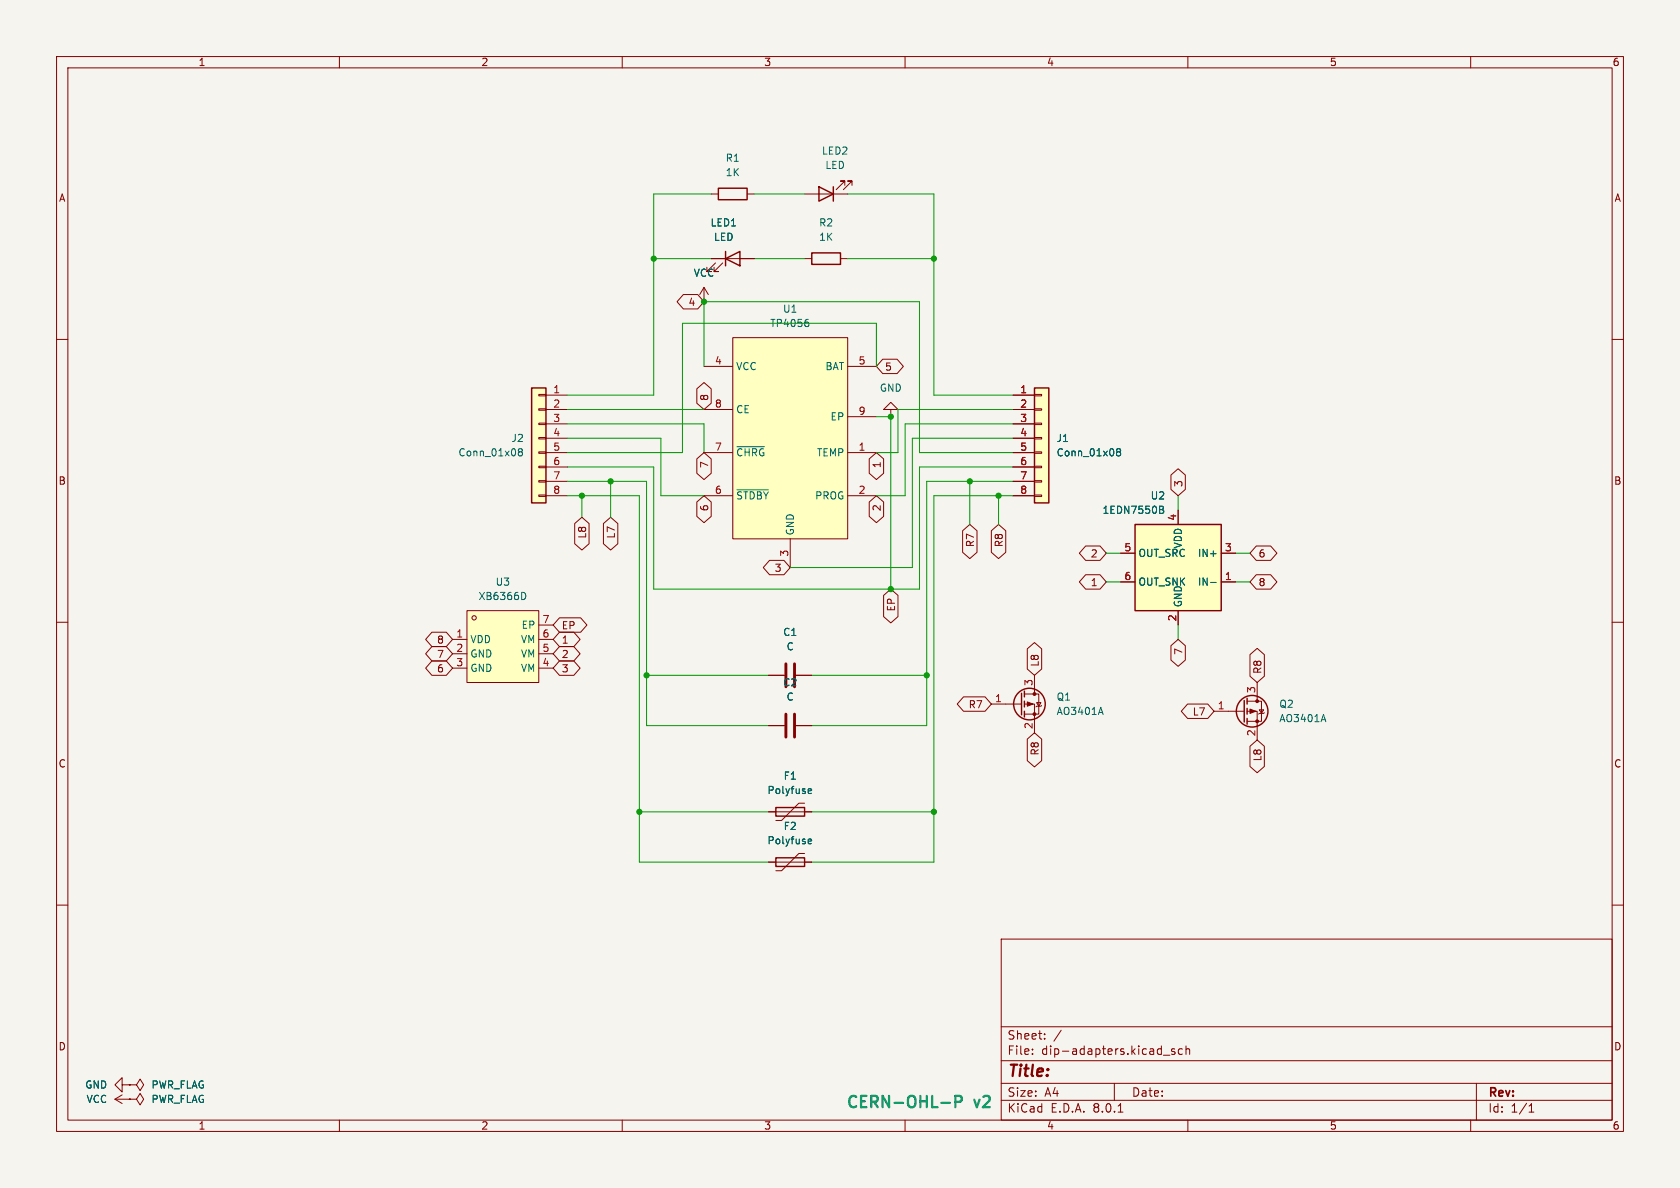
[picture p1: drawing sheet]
<svg xmlns="http://www.w3.org/2000/svg" width="297mm" height="210mm" viewBox="0 0 297 210" stroke-linecap="round" stroke-linejoin="round" font-family="sans-serif">
<path d="M0 0h297v210h-297z" fill="#f5f4ef" stroke="#f5f4ef" stroke-width=".18"/>
<g fill="none" stroke="#840000" stroke-width=".18">
<path d="M10 10h277v190h-277zM12 12h273v186h-273zM60 10v2M110 10v2M160 10v2M210 10v2M260 10v2M125.7 34.3h1.3M132.1 34.3h1.2M10 60h2M285 60h2M10 110h2"/>
<path d="M285 110h2M10 160h2M285 160h2M177 166h108v32h-108zM60 198v2M110 198v2M160 198v2M177 194.5h108M177 191.5h108M177 187.5h108M177 181.5h108M182.5 186.3v.1"/>
<path d="M182.5 185.5v.1M184.7 183.6v.1M184.7 182.8v.1M187.6 182.1l-1.3 2M197 191.5v3M197.7 196.6h.8M205.7 186.5h1.1M207.7 185.5l-.4-.1-.2 .2 .1 .2 .5 .2v.3h-.6M209 185.5l-.4-.1-.3 .3v.4l.2 .2h.5M209.7 185.5l.2-.1 .3 .1 .1 .9M209.7 184.9v1.5M210 198v2"/>
<path d="M260 198v2M261 191.5v6.5M270.3 196.6h.9M270.3 195.5l.4-.4v1.5"/>
</g>
<path d="M127 33.3h5.1v2h-5.1z" fill="none" stroke="#840000" stroke-width=".25"/>
<path d="M200.7 92.7h15.2v15.3h-15.2z" fill="#ffffc2"/>
<path d="M200.7 92.7h15.2v15.3h-15.2z" fill="none" stroke="#840000" stroke-width=".25"/>
<path d="M198.1 97.8h2.6M208.3 90.2v2.5M215.9 97.8h2.5M198.1 102.9h2.6M208.3 108v2.5M215.9 102.9h2.5" fill="none" stroke="#840000" stroke-width=".18"/>
<path d="M205 89.5l.6 .1 .1 .2-.3 .3M205 90.1h.4M205.4 90.1l.3 .2v.3l-.7 .1M214 103h1" fill="none" stroke="#006464" stroke-width=".18"/>
<path d="M129.5 59.7h20.4v35.6h-20.4z" fill="#ffffc2"/>
<path d="M129.5 59.7h20.4v35.6h-20.4zM124.5 64.8h5M124.5 72.4h5M149.9 64.8h5M149.9 73.7h5M124.5 80h5M124.5 87.6h5M139.7 95.3v5M149.9 80h5M149.9 87.6h5" fill="none" stroke="#840000" stroke-width=".18"/>
<path d="M142.6 56.5h.3M142.8 56.9l.2 .3v.3l-.2 .2M130.3 79h4.9M130.3 86.6h5.5" fill="none" stroke="#006464" stroke-width=".18"/>
<path d="M82.5 108h12.7v12.7h-12.7z" fill="#ffffc2"/>
<g fill="none" stroke="#840000" stroke-width=".18">
<path d="M142.2 34.3h7.7M149.4 32.8v-.8h-.8h.8l-1.6 1.5M150.6 32.8v-.8h-.7h.7l-1.5 1.5M124.5 53.3h.1M124.5 50.8l-.8 1.3M124.5 50.8v2.5M124.5 50.8l.7 1.3M80 113h2.5M80 115.6h2.5M80 118.1h2.5M82.5 108h12.7v12.7h-12.7zM95.2 113h2.6"/>
<path d="M95.2 115.6h2.6M95.2 118.1h2.6M95.2 110.5h2.6M135.9 119.4h2.8M140.7 119.4h2.8M182.9 119.4v3.3M135.9 128.3h2.8M140.7 128.3h2.8M175.3 124.5h5.3M181.1 124.5h1.8v5M181.1 122.7h2.5v3.5h-2.5M183.3 124.2h.7l-.4 .6z"/>
<path d="M184.1 124.7l-.1 .1h-.7l-.2 .2M214.6 125.7h5.4M220.5 125.7h1.7v5.1M220.5 124h2.5v3.5h-2.5M222.2 120.7v3.3M222.6 125.5h.8l-.4 .6zM223.5 126l-.1 .1h-.8l-.1 .1M20.3 194.3l1.3 .8M20.3 194.3h2.6M21.6 191.8v-1.3l-1.3 1.3 1.3 1.2v-1.2h1.3M21.6 193.5l-1.3 .8M22.9 191.8h.1"/>
<path d="M22.9 194.3h.1"/>
<circle cx="83.8" cy="109.2" r=".38"/>
</g>
<path d="M92.5 104.7a.68 .68 0 0 1 .5 .7 .68 .68 0 0 1-.5 .6M194.6 125l.4 1.3M234 126.3l.4 1.3" fill="none" stroke="#006464" stroke-width=".18"/>
<g fill="none" stroke="#840000" stroke-width=".25">
<path d="M144.8 33l2.5 1.3-2.5 1.3zM147.3 33v2.6M180.6 122.6v3.8M181.1 122.2v1M181.1 124v1M181.1 125.7v1M220 123.8v3.8M220.5 123.4v1.1M220.5 125.2v1M220.5 127v1"/>
<circle cx="182" cy="124.5" r="2.79"/>
<circle cx="221.4" cy="125.7" r="2.79"/>
</g>
<g fill="#840000" stroke="#840000" stroke-width=".18">
<path d="M221 125.3l1 .4-1 .4z"/>
<path d="M181.6 124.1l1 .4-1 .3z"/>
<circle cx="222.2" cy="127.5" r=".25"/>
<circle cx="222.2" cy="124" r=".25"/>
<circle cx="182.9" cy="126.2" r=".25"/>
<circle cx="182.9" cy="122.7" r=".25"/>
</g>
<path d="M138.9 117.3v4.1M140.5 117.3v4.1M138.9 126.2v4.1M140.5 126.2v4.1" fill="none" stroke="#840000" stroke-width=".51"/>
<path d="M182.9 68.6h2.5v20.3h-2.5z" fill="#ffffc2"/>
<g fill="none" stroke="#840000" stroke-width=".18">
<path d="M157.5 72.4h1.2l-1.2-1.3-1.3 1.3h1.3v1.3M157.5 73.7h.1M179.1 69.9h3.8M179.1 72.4h3.8M179.1 74.9h3.8M179.1 77.5h3.8M182.9 79.9h1.2v.2h-1.2zM182.9 77.3h1.2v.3h-1.2zM182.9 74.8h1.2v.3h-1.2zM182.9 72.3h1.2v.2h-1.2zM182.9 69.7h1.2v.3h-1.2zM179.1 80h3.8"/>
<path d="M179.1 82.6h3.8M179.1 85.1h3.8M179.1 87.6h3.8M182.9 87.5h1.2v.3h-1.2zM182.9 85h1.2v.2h-1.2zM182.9 82.4h1.2v.3h-1.2zM22.9 194.3h1.2l.7-1 .6 1-.6 1-.7-1M22.9 194.3h.1M22.9 191.8h1.2l.7-1 .6 1-.6 1-.7-1M22.9 191.8h.1"/>
</g>
<path d="M182.9 68.6h2.5v20.3h-2.5z" fill="none" stroke="#840000" stroke-width=".25"/>
<path d="M197.6 79.9l-.2-.3 .2-.3h.3l.2 .3-.2 .3M197.6 79.9l-.2 .2v.4l.2 .1h.3l.2-.3v-.2l-.2-.2M197.6 79.9h.3" fill="none" stroke="#006464" stroke-width=".18"/>
<path d="M94 68.6h2.5v20.3h-2.5z" fill="#ffffc2"/>
<g fill="none" stroke="#840000" stroke-width=".18">
<path d="M120.8 52.1h2.5l1.2 1.2-1.2 1.3h-2.5l-1.1-1.3zM124.5 53.3h.1M125.7 45.7h7.6M126.5 46.5l-1.5 1.5h.7h-.7v-.8M127.8 46.5l-1.6 1.5h.8h-.8v-.8M142.2 45.7h1.3M148.6 45.7h1.3M95.2 79.9h1.3v.2h-1.3zM95.2 77.3h1.3v.3h-1.3zM95.2 74.8h1.3v.3h-1.3zM95.2 72.3h1.3v.2h-1.3zM95.2 69.7h1.3v.3h-1.3z"/>
<path d="M96.5 69.9h3.8M96.5 72.4h3.8M96.5 74.9h3.8M96.5 77.5h3.8M123.2 68.7l1.3-1.1 1.2 1.1v2.6l-1.2 1.1-1.3-1.1zM156.1 63.5h2.5l1.1 1.3-1.1 1.2h-2.5l-1.2-1.2zM179.1 69.9h3.8M179.1 72.4h3.8M179.1 74.9h3.8M179.1 77.5h3.8M95.2 87.5h1.3v.3h-1.3zM95.2 85h1.3v.2h-1.3z"/>
<path d="M95.2 82.4h1.3v.3h-1.3zM96.5 80h3.8M96.5 82.6h3.8M96.5 85.1h3.8M96.5 87.6h3.8M101.6 92.6l1.3-1.2 1.2 1.2v3.5l-1.2 1.1-1.3-1.1zM106.7 92.6l1.2-1.2 1.3 1.2v3.5l-1.3 1.1-1.2-1.1zM123.2 81.1l1.3-1.1 1.2 1.1v2.6l-1.2 1.1-1.3-1.1zM123.2 88.7l1.3-1.1 1.2 1.1v2.6l-1.2 1.1-1.3-1.1zM136 99.1h2.6l1.1 1.2-1.1 1.3h-2.6l-1.1-1.3zM153.7 88.7l1.2-1.1 1.3 1.1v2.6l-1.3 1.1-1.2-1.1zM153.7 81.1l1.2-1.1 1.3 1.1v2.6l-1.3 1.1-1.2-1.1z"/>
<path d="M170.2 93.8l1.2-1.1 1.3 1.1v3.8l-1.3 1.1-1.2-1.1zM175.3 93.8l1.2-1.1 1.3 1.1v3.8l-1.3 1.1-1.2-1.1zM179.1 80h3.8M179.1 82.6h3.8M179.1 85.1h3.8M179.1 87.6h3.8M191.9 96.5h2.6l1.1 1.3-1.1 1.3h-2.6l-1.1-1.3zM198.1 97.8h2.6M207 84l1.3-1.1 1.3 1.1v2.5l-1.3 1.1-1.3-1.1zM208.3 90.2v2.5M215.9 97.8h2.5M222.1 96.5h2.5l1.1 1.3-1.1 1.3h-2.5l-1.1-1.3z"/>
<path d="M76.4 116.8h2.5l1.1 1.3-1.1 1.3h-2.5l-1.2-1.3zM76.4 111.8h2.5l1.1 1.2-1.1 1.3h-2.5l-1.2-1.3zM76.4 114.3h2.5l1.1 1.3-1.1 1.2h-2.5l-1.2-1.2zM98.9 114.3h2.5l1.2 1.3-1.2 1.2h-2.5l-1.1-1.2zM98.9 109.2h3.8l1.1 1.3-1.1 1.3h-3.8l-1.1-1.3zM98.9 116.8h2.5l1.2 1.3-1.2 1.3h-2.5l-1.1-1.3zM98.9 111.8h2.5l1.2 1.2-1.2 1.3h-2.5l-1.1-1.3zM135.9 119.4h2.8M140.7 119.4h2.8M156.2 105.3l1.3-1.2 1.3 1.2v3.7l-1.3 1.1-1.3-1.1zM181.6 114.7l1.3-1.1 1.3 1.1v3.6l-1.3 1.1-1.3-1.1zM191.9 101.6h2.6l1.1 1.3-1.1 1.2h-2.6l-1.1-1.2z"/>
<path d="M198.1 102.9h2.6M207 114.1l1.3-1.1 1.3 1.1v2.6l-1.3 1.1-1.3-1.1zM208.3 108v2.5M215.9 102.9h2.5M221 115.7l1.2-1.1 1.3 1.1v3.8l-1.3 1.2-1.2-1.2zM222.1 101.6h2.5l1.1 1.3-1.1 1.2h-2.5l-1.1-1.2zM135.9 128.3h2.8M140.7 128.3h2.8M170.3 123.2h3.8l1.2 1.3-1.2 1.2h-3.8l-1.1-1.2zM181.6 130.7l1.3-1.2 1.3 1.2v3.8l-1.3 1.1-1.3-1.1zM209.9 124.5h3.6l1.1 1.2-1.1 1.3h-3.6l-1.1-1.3zM221 131.9l1.2-1.1 1.3 1.1v3.6l-1.3 1.1-1.2-1.1z"/>
<path d="M135.9 152.4h7.6M135.9 143.5h7.6M142.2 150.9h-1l-3 3h-1M142.2 142h-1l-3 3h-1M22.9 194.3h.1M22.9 191.8h.1"/>
</g>
<path d="M128.3 45.7l2.5-1.2v2.5zM128.3 44.5v2.5M143.5 44.7h5.1v2h-5.1zM94 68.6h2.5v20.3h-2.5zM137.2 151.6h5v1.6h-5zM137.2 142.7h5v1.6h-5z" fill="none" stroke="#840000" stroke-width=".25"/>
<g fill="none" stroke="#006464" stroke-width=".18">
<path d="M91.9 79.9l-.3-.3 .3-.3h.2l.3 .3-.3 .3M91.9 79.9l-.3 .2v.2l.3 .3h.2l.3-.3-.1-.3-.2-.1M91.9 79.9h.2M197.6 79.9l-.2-.3 .2-.3h.3l.2 .3-.2 .3M197.6 79.9h.3M197.6 79.9l-.2 .2v.4l.2 .1h.3l.2-.3v-.2l-.2-.2M205 89.5l.6 .1 .1 .2-.3 .3M205 90.1h.4M205.4 90.1l.3 .2v.3l-.7 .1M214 103h1M142.9 139.6l.2-.2h.2l.2 .2v.1l-.6 .2M142.9 149l.2 .2 .3-.1"/>
<path d="M142.9 148.5l.2-.2h.2l.2 .2v.1l-.6 .1M142.9 140.1l.2 .2 .3-.1"/>
</g>
<path d="M166.4 195h1.5M168.9 194.8h.8a.54 .54 0 0 0 .4-.5 .54 .54 0 0 0-.4-.6h-.8v2" fill="none" stroke="#0099b0" stroke-width=".4"/>
<g fill="none" stroke="#009600" stroke-width=".18">
<path d="M125.7 34.3h-10.1v35.6h-15.3M133.3 34.3h8.9M149.9 34.3h15.2v35.6h14M115.6 45.7h10.1M133.3 45.7h8.9M149.9 45.7h15.2M100.3 77.5h16.5v10.1h7.7M100.3 74.9h24.2v5.1M100.3 72.4h24.2M124.5 64.8v-11.5h38.1v26.7h16.5M154.9 73.7h2.6v30.4M154.9 64.8v-7.6h-34.3v22.8h-20.3"/>
<path d="M179.1 72.4h-20.4v7.6h-3.8M179.1 77.5h-17.8v22.8h-21.6M179.1 74.9h-19.1v12.7h-5.1M100.3 85.1h14v43.2h21.6M100.3 82.6h15.3v21.5h47v-21.5h16.5M100.3 87.6h12.7v64.8h22.9M102.9 87.6v3.8M107.9 85.1v6.3M171.4 85.1v7.6M176.5 87.6v5.1M179.1 85.1h-15.3v43.2h-20.3M179.1 87.6h-14v64.8h-21.6"/>
<path d="M195.6 97.8h2.5M208.3 87.6v2.6M218.4 97.8h2.6M114.3 119.4h21.6M143.5 119.4h20.3M195.6 102.9h2.5M208.3 110.5v2.5M218.4 102.9h2.6M113 143.5h22.9M143.5 143.5h21.6"/>
</g>
<g fill="#009600" stroke="#009600" stroke-width=".18">
<circle cx="157.5" cy="73.7" r=".46"/>
<circle cx="171.4" cy="85.1" r=".46"/>
<circle cx="124.5" cy="53.3" r=".46"/>
<circle cx="115.6" cy="45.7" r=".46"/>
<circle cx="165.1" cy="45.7" r=".46"/>
<circle cx="176.5" cy="87.6" r=".46"/>
<circle cx="102.9" cy="87.6" r=".46"/>
<circle cx="107.9" cy="85.1" r=".46"/>
<circle cx="163.8" cy="119.4" r=".46"/>
<circle cx="157.5" cy="104.1" r=".46"/>
<circle cx="114.3" cy="119.4" r=".46"/>
<circle cx="165.1" cy="143.5" r=".46"/>
<circle cx="113" cy="143.5" r=".46"/>
</g>
<text font-size="2.8" fill="#840000" x="178" y="190.9">Title:</text>
<g font-size="2.8" fill="#0099b0">
<text x="149.4" y="196.4">CERN-OHL-P</text>
<text x="172.3" y="196.4">v2</text>
</g>
<g font-size="2.1" fill="#840000">
<text x="178" y="184">Sheet:</text>
<text x="178" y="186.7">File:</text>
<text x="184.1" y="186.7">dip-adapters.kicad_sch</text>
<text x="178" y="196.9">KiCad</text>
<text x="178" y="194.1">Size:</text>
<text x="184.7" y="194.1">A4</text>
<text x="185.7" y="196.9">E.D.A.</text>
<text x="193.3" y="196.9">8.0.1</text>
<text x="200" y="194.1">Date:</text>
<text x="263" y="194.3">Rev:</text>
<text x="263" y="196.9">Id:</text>
<text x="267.1" y="196.9">1/1</text>
</g>
<g font-size="1.8" fill="#840000">
<text x="35" y="11.9">1</text>
<text x="85" y="11.9">2</text>
<text x="135" y="11.9">3</text>
<text x="185" y="11.9">4</text>
<text x="235" y="11.9">5</text>
<text x="285" y="11.9">6</text>
<text x="10.3" y="35.9">A</text>
<text x="285.3" y="35.9">A</text>
<text x="121.6" y="54.3">4</text>
<text x="156.4" y="65.7">5</text>
<text x="125.4" y="71" transform="rotate(-90 125.4 71)">8</text>
<text x="125.4" y="82.9" transform="rotate(-90 125.4 82.9)">7</text>
<text x="155.9" y="82.9" transform="rotate(-90 155.9 82.9)">1</text>
<text x="10.3" y="85.9">B</text>
<text x="209.2" y="86.2" transform="rotate(-90 209.2 86.2)">3</text>
<text x="285.3" y="85.9">B</text>
<text x="103.8" y="95.3" transform="rotate(-90 103.8 95.3)">L8</text>
<text x="108.9" y="95.3" transform="rotate(-90 108.9 95.3)">L7</text>
<text x="125.4" y="90.5" transform="rotate(-90 125.4 90.5)">6</text>
<text x="155.9" y="90.5" transform="rotate(-90 155.9 90.5)">2</text>
<text x="136.9" y="101.3">3</text>
<text x="172.4" y="96.8" transform="rotate(-90 172.4 96.8)">R7</text>
<text x="177.5" y="96.8" transform="rotate(-90 177.5 96.8)">R8</text>
<text x="192.7" y="98.7">2</text>
<text x="222.4" y="98.7">6</text>
<text x="192.7" y="103.8">1</text>
<text x="222.4" y="103.8">8</text>
<text x="77.2" y="114">8</text>
<text x="99.2" y="111.4">EP</text>
<text x="99.2" y="114">1</text>
<text x="158.4" y="108.2" transform="rotate(-90 158.4 108.2)">EP</text>
<text x="77.2" y="119.1">6</text>
<text x="77.2" y="116.5">7</text>
<text x="99.2" y="116.5">2</text>
<text x="99.2" y="119.1">3</text>
<text x="183.8" y="118" transform="rotate(-90 183.8 118)">L8</text>
<text x="209.2" y="115.9" transform="rotate(-90 209.2 115.9)">7</text>
<text x="223.2" y="119.2" transform="rotate(-90 223.2 119.2)">R8</text>
<text x="171.1" y="125.4">R7</text>
<text x="210.8" y="126.7">L7</text>
<text x="10.3" y="135.9">C</text>
<text x="183.8" y="133.7" transform="rotate(-90 183.8 133.7)">R8</text>
<text x="223.2" y="134.7" transform="rotate(-90 223.2 134.7)">L8</text>
<text x="285.3" y="135.9">C</text>
<text x="10.3" y="185.9">D</text>
<text x="285.3" y="185.9">D</text>
<text x="35" y="199.9">1</text>
<text x="85" y="199.9">2</text>
<text x="135" y="199.9">3</text>
<text x="185" y="199.9">4</text>
<text x="235" y="199.9">5</text>
<text x="285" y="199.9">6</text>
</g>
<g font-size="1.8" fill="#006464">
<text x="128.2" y="28.8">R1</text>
<text x="145.2" y="27.5">LED2</text>
<text x="128.2" y="31.3">1K</text>
<text x="145.8" y="30.1">LED</text>
<text x="125.5" y="40.2">LED1</text>
<text x="144.7" y="40.2">R2</text>
<text x="126.1" y="42.8">LED</text>
<text x="144.7" y="42.8">1K</text>
<text x="122.5" y="49.1">VCC</text>
<text x="136.1" y="58">TP4056</text>
<text x="138.3" y="55.5">U1</text>
<text x="130" y="65.6">VCC</text>
<text x="145.8" y="65.6">BAT</text>
<text x="155.4" y="69.4">GND</text>
<text x="130" y="73.3">CE</text>
<text x="146.7" y="74.5">EP</text>
<text x="80.9" y="80.9">Conn_01x08</text>
<text x="90.3" y="78.3">J2</text>
<text x="130" y="80.9">~{CHRG}</text>
<text x="144.3" y="80.9">TEMP</text>
<text x="186.7" y="78.3">J1</text>
<text x="186.7" y="80.9">Conn_01x08</text>
<text x="130" y="88.5">~{STDBY}</text>
<text x="144" y="88.5">PROG</text>
<text x="203.3" y="88.5">U2</text>
<text x="140.6" y="94.7" transform="rotate(-90 140.6 94.7)">GND</text>
<text x="194.8" y="91">1EDN7550B</text>
<text x="201.2" y="98.7">OUT_SRC</text>
<text x="209.1" y="97" transform="rotate(-90 209.1 97)">VDD</text>
<text x="211.7" y="98.7">IN+</text>
<text x="84.5" y="106.3">XB6366D</text>
<text x="87.5" y="103.7">U3</text>
<text x="201.2" y="103.7">OUT_SNK</text>
<text x="209.1" y="107.4" transform="rotate(-90 209.1 107.4)">GND</text>
<text x="211.7" y="103.7">IN-</text>
<text x="83.1" y="113.9">VDD</text>
<text x="92" y="113.9">VM</text>
<text x="92.1" y="111.4">EP</text>
<text x="138.4" y="112.6">C1</text>
<text x="83.1" y="116.4">GND</text>
<text x="83.1" y="119">GND</text>
<text x="92" y="119">VM</text>
<text x="92" y="116.4">VM</text>
<text x="139" y="115.2">C</text>
<text x="138.4" y="121.5">C2</text>
<text x="139" y="124.1">C</text>
<text x="186.7" y="124.1">Q1</text>
<text x="226.1" y="125.3">Q2</text>
<text x="186.7" y="126.6">AO3401A</text>
<text x="226.1" y="127.9">AO3401A</text>
<text x="135.6" y="140.6">Polyfuse</text>
<text x="138.4" y="138">F1</text>
<text x="135.6" y="149.5">Polyfuse</text>
<text x="138.4" y="146.9">F2</text>
<text x="15" y="192.6">GND</text>
<text x="15.2" y="195.2">VCC</text>
<text x="26.7" y="195.2">PWR_FLAG</text>
<text x="26.7" y="192.6">PWR_FLAG</text>
</g>
<g font-size="1.8" fill="#a90000">
<text x="126.3" y="64.5">4</text>
<text x="151.7" y="64.5">5</text>
<text x="97.7" y="69.6">1</text>
<text x="180.3" y="69.6">1</text>
<text x="97.7" y="72.1">2</text>
<text x="97.7" y="74.7">3</text>
<text x="97.7" y="77.2">4</text>
<text x="126.3" y="72.1">8</text>
<text x="151.7" y="73.4">9</text>
<text x="180.3" y="72.1">2</text>
<text x="180.3" y="74.7">3</text>
<text x="180.3" y="77.2">4</text>
<text x="97.7" y="79.8">5</text>
<text x="97.7" y="82.3">6</text>
<text x="126.3" y="79.8">7</text>
<text x="151.7" y="79.8">1</text>
<text x="180.3" y="79.8">5</text>
<text x="180.3" y="82.3">6</text>
<text x="97.7" y="84.8">7</text>
<text x="97.7" y="87.4">8</text>
<text x="126.3" y="87.4">6</text>
<text x="151.7" y="87.4">2</text>
<text x="180.3" y="84.8">7</text>
<text x="180.3" y="87.4">8</text>
<text x="208" y="92.1" transform="rotate(-90 208 92.1)">4</text>
<text x="139.4" y="98.5" transform="rotate(-90 139.4 98.5)">3</text>
<text x="198.7" y="97.5">5</text>
<text x="216.5" y="97.5">3</text>
<text x="198.7" y="102.6">6</text>
<text x="216.5" y="102.6">1</text>
<text x="80.6" y="112.8">1</text>
<text x="95.8" y="112.8">6</text>
<text x="95.8" y="110.2">7</text>
<text x="208" y="109.9" transform="rotate(-90 208 109.9)">2</text>
<text x="80.6" y="115.3">2</text>
<text x="80.6" y="117.9">3</text>
<text x="95.8" y="117.9">4</text>
<text x="95.8" y="115.3">5</text>
<text x="175.8" y="124.2">1</text>
<text x="182.6" y="121.4" transform="rotate(-90 182.6 121.4)">3</text>
<text x="215.2" y="125.5">1</text>
<text x="222" y="122.6" transform="rotate(-90 222 122.6)">3</text>
<text x="182.6" y="129" transform="rotate(-90 182.6 129)">2</text>
<text x="222" y="130.2" transform="rotate(-90 222 130.2)">2</text>
</g>
</svg>
